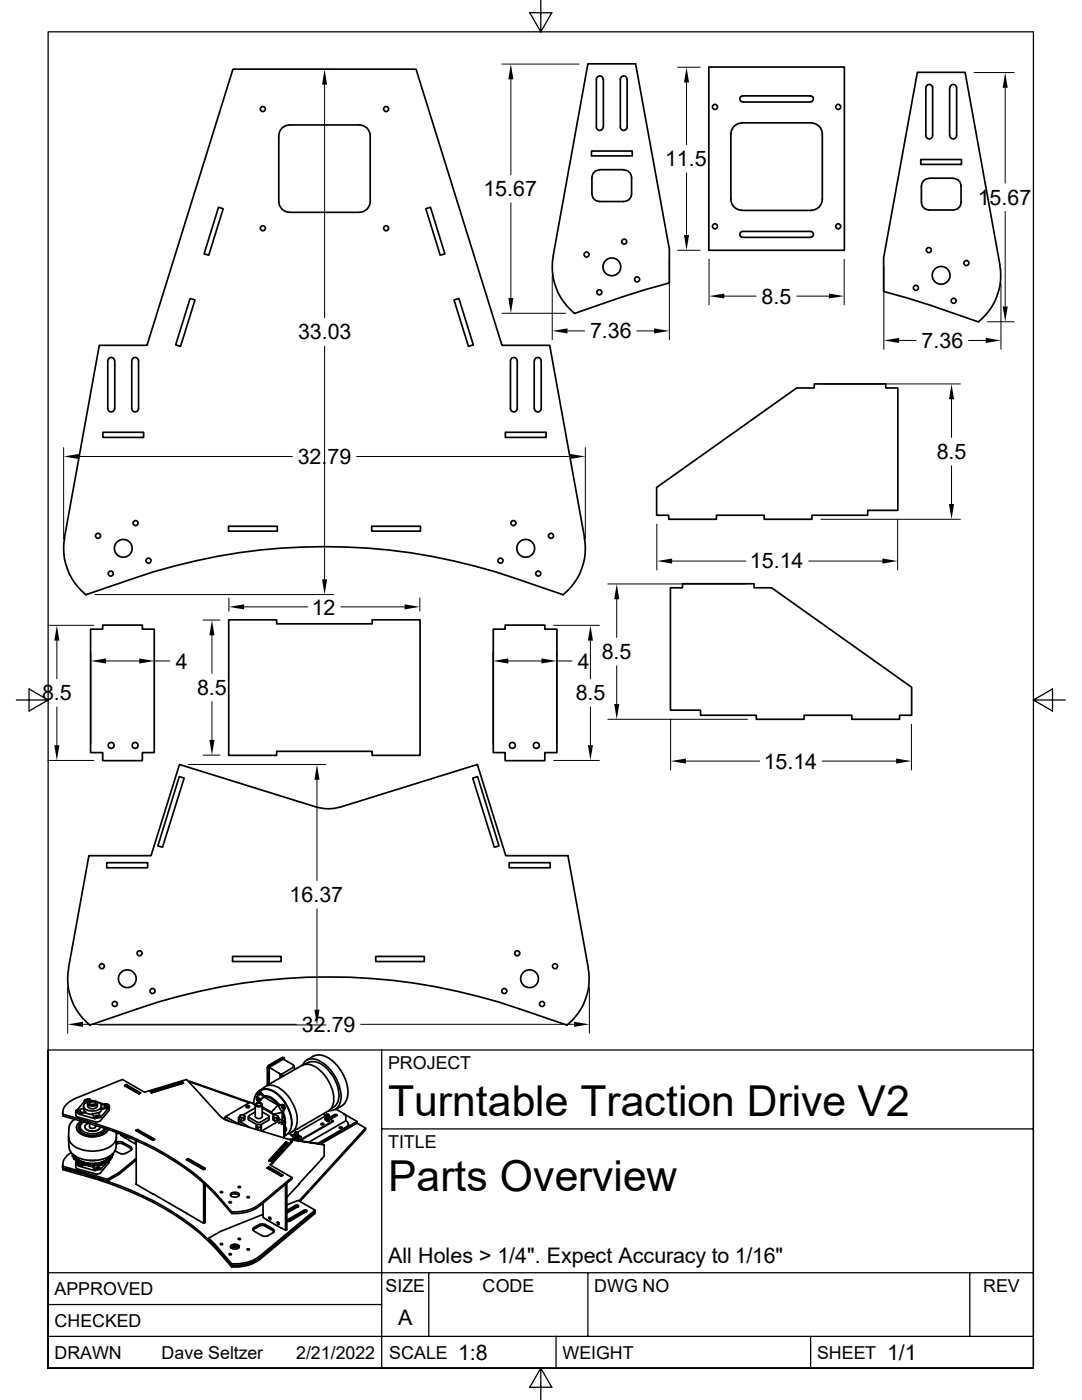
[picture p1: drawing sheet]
<svg xmlns="http://www.w3.org/2000/svg" width="216mm" height="279mm" viewBox="0 0 216 279" stroke-linecap="round" stroke-linejoin="round" font-family="sans-serif">
<g fill="none" stroke="#000" stroke-width=".34">
<path d="M119.1 15.5a.68 .68 0 0 1 .8-.3 .68 .68 0 0 1 .5 .6v9.6a.68 .68 0 0 1-.7 .6 .68 .68 0 0 1-.7-.6v-9.6zM123.9 15.5a.68 .68 0 0 1 .8-.3 .68 .68 0 0 1 .4 .6v9.6a.68 .68 0 0 1-.6 .6 .68 .68 0 0 1-.7-.6v-9.6zM141.4 13.4h27.1v36.6h-27.1zM184.9 17.1a.68 .68 0 0 1 .7-.2 .68 .68 0 0 1 .5 .6v9.6a.68 .68 0 0 1-.7 .6 .68 .68 0 0 1-.7-.6v-9.6zM189.5 17.5v9.6M189.5 17.5a.68 .68 0 0 1 .7-.7 .68 .68 0 0 1 .7 .7v9.6a.68 .68 0 0 1-.7 .6 .68 .68 0 0 1-.7-.6M56.3 25.6a2.3 2.3 0 0 1 1.5-.7h13.9a2.17 2.17 0 0 1 2.2 2.2v13.1a2.17 2.17 0 0 1-2.2 2.2h-13.9a2.17 2.17 0 0 1-2.2-2.2v-13.1a2.3 2.3 0 0 1 .7-1.5zM118 30.1h8.2v1h-8.2zM119.7 33.9a1.59 1.59 0 0 0-1.6 1.6v3.2a1.59 1.59 0 0 0 1.6 1.5h4.8a1.59 1.59 0 0 0 1.5-1.5v-3.2a1.59 1.59 0 0 0-1.5-1.6M119.7 33.9h4.8M148 24.6a2.17 2.17 0 0 0-2.2 2.2v13a2.17 2.17 0 0 0 2.2 2.2M148 24.5h13.9"/>
<path d="M148.2 20.4h13.5M161.7 20.3a.59 .59 0 0 0 .6-.6 .59 .59 0 0 0-.6-.6h-13.5a.59 .59 0 0 0-.6 .6 .59 .59 0 0 0 .6 .6M161.9 24.6a2.17 2.17 0 0 1 2.2 2.2v13a2.17 2.17 0 0 1-2.2 2.2M183.7 31.8h8.2v1h-8.2zM185.4 35.6a1.59 1.59 0 0 0-1.5 1.6v3.1a1.59 1.59 0 0 0 1.5 1.6h4.8a1.59 1.59 0 0 0 1.6-1.6v-3.1a1.59 1.59 0 0 0-1.6-1.6M185.4 35.6h4.8M37.9 59.6l1 .3-2.9 9.2-.9-.3zM43.6 41.4l.9 .3-2.8 9.2-1-.2zM85 41.7l.9-.3 2.9 9.3-1 .2zM90.6 59.9l1-.3 2.8 9.2-.9 .3zM110.4 51.1l6.9-38.4h9.5l6.8 37v6.8l-9.5 2.8-9.5 3.3M110.4 51.1a11.9 11.9 0 0 0 4.2 11.4"/>
<path d="M147.8 46.4l.4-.2h13.5a.59 .59 0 0 1 .6 .6 .59 .59 0 0 1-.6 .6h-13.5a.6 .6 0 0 1-.5-.4 .6 .6 0 0 1 .1-.6zM148 42h13.9M199.5 52.8a11.9 11.9 0 0 1-4.3 11.4M199.5 52.8l-6.9-38.4h-9.6l-6.7 37v6.8l9.5 2.8 9.5 3.3M22.9 72a.68 .68 0 0 0-.7-.7 .68 .68 0 0 0-.7 .7v9.5a.68 .68 0 0 0 .7 .7 .68 .68 0 0 0 .7-.7M22.9 72v9.5M26.4 71.6a.68 .68 0 0 1 .8-.2 .68 .68 0 0 1 .4 .6v9.5a.68 .68 0 0 1-.6 .7 .68 .68 0 0 1-.7-.7v-9.5zM102 71.6a.68 .68 0 0 1 .7-.2 .68 .68 0 0 1 .5 .6v9.5a.68 .68 0 0 1-.7 .7 .68 .68 0 0 1-.6-.7v-9.5zM106.6 72v9.5M106.6 72a.68 .68 0 0 1 .7-.7 .68 .68 0 0 1 .7 .7v9.5a.68 .68 0 0 1-.7 .7 .68 .68 0 0 1-.7-.7M20.5 86.3h8.2v1h-8.2zM100.8 86.3h8.2v1h-8.2z"/>
<path d="M131 97.3l28-19.9h3.5v-.8h14.2v.8h2.5v24.5h-6.1v.9h-11.1v.8h-9.5v-.8h-9.5v.8h-9.6v-.8h-2.4zM12.9 107.3l6.9-38.4h9.5l17.2-55.1h36.5l17.2 55.1h9.5l6.9 38.4M12.9 107.3a11.9 11.9 0 0 0 4.2 11.4M17.1 118.7l9.5-3.3a117.6 117.6 0 0 1 76.3 0l9.5 3.3M45.6 105h9.7v1h-9.7zM74.2 105h9.7v1h-9.7zM116.6 107.3a11.9 11.9 0 0 1-4.2 11.4M133.8 117.3h2.4v-.8h14.3v.8h3.5l27.9 19.9v5.5h-2.4v.9h-9.5v-.9h-9.6v.9h-9.5v-.9h-11.1v-1h-6zM18.1 125.6h2.4v-.8h7.9v.8h2.4v24.6h-2.4v1.6h-7.9v-1.6h-2.4zM45.6 123.7h9.6v.8h19.1v-.8h9.5v27h-9.5v-.8h-19.1v.8h-9.6zM98.4 125.6h2.4v-.8h7.9v.8h2.4v24.6h-2.4v1.6h-7.9v-1.6h-2.4zM35.8 155l.9 .3-4.3 13.8-.9-.3z"/>
<path d="M94.3 155.3l1-.3 4.3 13.8-1 .3zM21.3 172.2h8.2v1h-8.2zM63.2 161.1l-27.4-8.5-5.7 18.2h-12.4l-4 22.4M63.2 161.1a8.2 8.2 0 0 0 4.7 0M67.9 161.1l27.3-8.5 5.7 18.2h12.4l4.1 22.4M101.6 172.2h8.2v1h-8.2zM13.7 193.2a11.9 11.9 0 0 0 4.2 11.4M46.4 190.9h9.7v1h-9.7zM75 190.9h9.7v1h-9.7zM117.3 193.2a11.9 11.9 0 0 1-4.2 11.4l-9.5-3.3a117.5 117.5 0 0 0-76.2 0l-9.5 3.3M16.8 219.8l-1.4 1.7M17.7 219.9a1.27 1.27 0 0 1 1.7 .3 1.14 1.14 0 0 1-1.9 0z"/>
<path d="M17.8 219.4h-.7l-.3 .2M17.8 219.3l.3 .4M17.9 219.8a.38 .38 0 0 0-.4-.3 .38 .38 0 0 0-.3 .3l.2 .1M18 219.8h-.3a.86 .86 0 0 0-1 .7 .86 .86 0 0 0 .7 1 2.55 2.55 0 0 0 2.8-.5 1.1 1.1 0 0 0-1.3-1.2M18.1 219.6l.2 .1M24.9 216.7l.3-.2 2.8 1.6M24.9 216.7l2.8 1.6 .3-.1M25.2 216.5l-.4 .2 2.9 1.6 .4-.2-2.9-1.6M27.7 218.3h.1M30.1 217.8v.1M30.2 218.1l6.4-1.9-.2-.3-6.3 1.9 .1 .3M36.4 216l.2 .2-6.4 1.9"/>
<path d="M36.4 215.9l-6.4 1.9 .2 .3M36.6 216.2h.1M37.8 216.1l.3-.1-.2-.2 12 4.2M37.9 215.8l-.2 .1M38.1 216l11.6 4.1M51.1 219l.2 .5M51.3 219.5l.1 .5M51.4 218.3v.3M51.4 218l-.6 1-.1 1.4M51.4 218.7l-.3 .3M51.5 218.3l-.1-.3 .2-.2 .7 .8M51.7 217.8h.2l.6 .7"/>
<path d="M51.8 217.6a2.78 2.78 0 0 1 3.4 .6 7.8 7.8 0 0 1 3 6.4M51.9 217.6a3 3 0 0 1 4.6 .1 7.6 7.6 0 0 1 2.6 7 1.89 1.89 0 0 1-1 1.3M52 217.6l-.5 .2M52 217.6a3.4 3.4 0 0 1 4 1.4 7.5 7.5 0 0 1 2.1 6.1 2.25 2.25 0 0 1-1 1.4M52.4 218.6l.2 .2M52.5 218.5l.2 .2a3.4 3.4 0 0 1 2.9 1.6M52.6 218.8a3.6 3.6 0 0 1 2.9 1.7M52.7 218.9l-1.1 1.2M53.6 212.7l-.3 .2v3.7M53.7 213v3.4M56.1 214.3v.7M56.1 214.3v.1"/>
<path d="M56.1 214.3l-.2 .1v.7M56.3 211.1h.2M56.3 211l-2.7 1.6M56.5 211l.2 .1M56.7 211.5v-.3h-.2l-2.8 1.6-.2 .2v3.5M58.4 212.9l.1 .1M58.7 212.8v.3M58.7 212.8l-.2-.3-2-1.1-2.8 1.6 2 1.2 .1 .2M58.7 212.8l-.2 .1M59 213.3l-.5-.3-2.4 1.4 .5 .3M60.3 212.6a3.1 3.1 0 0 1 3.5 1 8.2 8.2 0 0 1 2.8 6.3 2.33 2.33 0 0 1-1.1 1.8l-7.2 4.2M60.3 212.6l-7.3 4.2"/>
<path d="M60.3 212.6a2.32 2.32 0 0 1 3.7-.7 8.6 8.6 0 0 1 4 7.5 2.24 2.24 0 0 1-2.4 2.3M61.2 211.5l1.7-.9 .9-.1 .7 .2 1.8 .9 .9 .9 .9 1.2 1.1 2.5 .2 1.3v1.2l-.2 .7-.5 .9-1.8 1.1M61.7 212a3.8 3.8 0 0 1 4.1 1.9 6.8 6.8 0 0 1 1.7 5.9 3.5 3.5 0 0 1-1.8 1.8M61.7 212l-1.2 .5M12.5 222v.3M12.5 232.4v.6M12.5 232.7l.1 .4M12.5 233.1a73.8 73.8 0 0 1 22.2 8.9 42.7 42.7 0 0 1 11.5 10.6v.3a49.1 49.1 0 0 0-21.9-15.8 93.9 93.9 0 0 0-11.8-3.7zM12.5 233l.1 .4M12.5 222.4a73.8 73.8 0 0 1 22.2 8.9 42.7 42.7 0 0 1 11.5 10.6v.2a49.1 49.1 0 0 0-21.9-15.7 118.3 118.3 0 0 0-11.8-3.7zM12.5 222.3l.1 .4M12.6 222.4a2.59 2.59 0 0 1 1.5-2.7l1-.5 9.3-3.8 4.4 2.6 8.5-2.6 6.6 7.4"/>
<path d="M13.7 227.1l.1 1.9 .4 1 .5 .5 1.1 .6 2.2 .5 2.3-.2 1.1-.4 .8-.5 .4-.3 .5-.8 .1-2.3M13.7 226.9a3.1 3.1 0 0 0 2.8 2.6 6.9 6.9 0 0 0 6-1.1 1.96 1.96 0 0 0 .7-1.5M14.2 230a2.77 2.77 0 0 0-1.6 2.8M14.4 230.3l.2 .1M14.5 230.6h.1M14.5 230.5v.3h.1M14.5 230.5v.1M14.5 230.8h.1M14.6 230.5h-.1M14.6 230.6h.1M14.6 230.8h.1M14.7 230.8l.2 .1"/>
<path d="M14.7 231v.1M14.7 231.2v.1M14.7 231.3l.5 .1M14.7 231.1v.2M14.8 230.5l-.1 .1M14.9 230.9l.1-.1 .2 .2M14.9 230.9l-.2 .3M14.9 223.4l-.5 .3-.6 .9-.1 2.3M14.9 230.7h.1M15.1 232.2v.7l.1 .2 .3 .2M15.1 231.4l.1 .1M15.1 231.6l.1 .1"/>
<path d="M15.1 221.8v.7l.1 .3 .3 .1M15.2 231l.1 .2M15.2 231.4l-.1 .2M15.2 231l-.5 .1M15.3 231.2l.2 .2M15.3 231.2l-.1 .2M15.5 231.4l-.4 .1v.2h.4M15.5 232.5h.2M15.5 231.4h.1M15.5 231.7h.1M15.5 221.7h.6a.3 .3 0 0 1-.3 .3 .3 .3 0 0 1-.3-.3zM15.5 231.4l.2 .1"/>
<path d="M15.5 231.7l-.1 .2M15.6 231.8l-.1 .3a.3 .3 0 0 0 .3 .2 .3 .3 0 0 0 .3-.2M15.6 231.8l-.5 .3 .1 .2 .3 .2M15.6 231.8h.1M15.6 232h.1M15.7 231.7l-.1 .1M15.7 222.3l3.3 1M15.7 231.7h.1M15.7 231.5v.2M15.8 231.5l.2 .2M15.8 232.1h.1M15.8 232.1h.2"/>
<path d="M16 224.8v1M16 231.7l-.4 .2v.2h.2M16.1 232.1h.2M16.1 231.7l.2 .1v.4M16.2 223.7a1.35 1.35 0 0 0-.9 1.3 1.35 1.35 0 0 0 .8 1.3 4.5 4.5 0 0 0 5.3-.6l.2-.3M16.3 232.1v.3M16.3 232.1v.1M16.3 232.3v.1M16.3 232.2v.2M16.3 231.8l.4 .1M16.6 223.9a1.23 1.23 0 0 0-.9 1.2 1.23 1.23 0 0 0 1.1 1.2 4 4 0 0 0 4.3-.7l.1-.3M16.6 231.9l-.3 .3"/>
<path d="M16.6 232.3l-.3 .1M16.6 231.9h.1M16.6 232.3h.1M16.7 221.2l.1 .4 .3 .3M16.7 221.2l-1.5 .3a.39 .39 0 0 0 0 .5 .39 .39 0 0 0 .5 .2l1.4-.3M16.7 232.3l.2 .1M16.7 231.9l.2 .1M16.7 220.7v.5M16.7 223.9a.99 .99 0 0 0-.7 .9 .99 .99 0 0 0 .6 1 3.5 3.5 0 0 0 4.1-.4l.2-.3M16.8 232.3l-1.1 .2v.2M17 232.5l-1.3 .2 3.3 .9M17 232.6v-.6l.4 .1-.3 .3v.2"/>
<path d="M17 232.2v.2M17 232.4h.1M17 232.3l.1 .1M17 232.5l.1 .1M17.1 222l.6 .3 .8 .1M17.1 222l-1.4 .3v-.1M17.1 221.9v.1M17.1 220l-.3-.4 .2 .5M17.2 232.5l1.3 .3M17.4 232.5l-.3 .1M17.4 232.5h.3M17.4 232.1l.3 .1"/>
<path d="M17.5 220.2a.94 .94 0 0 0 .4 1 .94 .94 0 0 0 1 0l.5-.3v-.7M17.6 224.1a.79 .79 0 0 0-.7 .9 .79 .79 0 0 0 .8 .7 1.91 1.91 0 0 0 2.2-.7l.1-.1M17.7 232.5v.1M17.8 231.6h1.3M17.8 232.5h.1M17.8 232.7h.1M17.9 224.2v.7a.63 .63 0 0 0 .7 .3 .63 .63 0 0 0 .4-.6M17.9 220.1l.6-.2 .4 .1 .1 .2a.69 .69 0 0 1-1.1 0zM18.1 232.2l-.2 .5 .2-.1M18.1 232.6h.3M18.1 232.2h-.4v.5M18.1 232.2h.3"/>
<path d="M18.5 232.6h.1M18.5 232.7l.5 .9zM18.5 222.2l.6 .9M18.5 222.4l.5 .9v-.2M18.5 222.2v.2M18.6 232.5h.1M18.6 232.7h.1M18.8 220.5h.1M18.8 220.4l-.8 .1M18.8 232.7h.1M18.8 232.2h-.3l.1 .5-.1-.1M18.8 232.2v.5"/>
<path d="M18.8 232.6v.1M18.8 232.6h.1M18.9 232.2h.3M19 233.5h.1M19 224.6v.1M19.1 233h.6a.3 .3 0 0 1-.3 .3 .3 .3 0 0 1-.3-.3zM19.1 222.7h.6a.3 .3 0 0 1-.3 .2 .3 .3 0 0 1-.3-.2zM19.2 232.5l-.4 .1M19.2 232.5l-.3 .1M19.2 232.5l.3 .2v-.2l-.3-.3 .4-.1v.5M19.5 232.4h.1M19.5 232.6h.1"/>
<path d="M19.6 222l-1.1 .2M19.6 232.3v.3M19.6 232.5v.1M19.9 220.1l1 .3M19.9 232.4l-.3 .1M19.9 232l-.3 .1M19.9 232l.3 .3M20.1 233.3l-.7 .2h-.3M20.1 222.8l-.3 .3h-.7M20.2 220.5l1.1-.2a.39 .39 0 0 1 .4 .2 .39 .39 0 0 1 0 .4M20.2 226.3h.1M20.2 220.7v.7"/>
<path d="M20.2 221.4l-.1 .4-.5 .4M20.2 221.2l1.5-.3v.2l-1.5 .3M20.2 232.3v.2h-.6M20.2 232.2h.1M20.2 232.5h.1M20.3 226.1l.1 .1M20.3 226.2l-.1-.1-.1 .3M20.3 231.9l-.4 .1M20.3 232.2l.1 .3M20.4 226.2l-.2-.1-.1 .3M20.6 231.9h-.3v.4M20.8 220.6h.6a.3 .3 0 0 1-.3 .3 .3 .3 0 0 1-.3-.3z"/>
<path d="M20.9 231.6l-.3 .2 .4 .2v.2h-.6M20.9 231.7l.1 .3M20.9 231.7h.1M21 232h.1M21 225.2v.6M21 232v.2M21.1 231.6l-.2 .1M21.3 231.9l-1.2 1.5-.5-.9M21.3 231.9h-.3M21.4 231.4l-.3 .1 .4 .2v.2h-.2M21.4 231.4l.1 .2M21.4 231.4l.2-.2 .4 .1v.2h-.2"/>
<path d="M21.5 231.6l.1 .3M21.6 231.5l-.1 .1M21.6 231.5h.2M21.6 231.5v.1M21.7 221.1l-1.6 1.9-.5-1M21.8 231.5v.4l-1.8 2.2-.2 .1-.5 .1-3.8-1M21.8 220.7v.9l-1.9 2.2-.6 .1-3.8-1M21.9 230.8h.1M21.9 230.8l-.1 .2M21.9 230.7v.1M21.9 230.8h.4v.3h-.4M22 231.1l-.2-.1-.3 .2"/>
<path d="M22 231.1l.1 .3M22 231.2v.1M22 231.4v.1M22.1 230.6l.1 .1M22.2 230.7l.2 .3M22.4 230.3h.1M22.4 230.5h.1M22.5 230.3v.2l-.3 .2M22.9 229.7l1 .5M23.2 228l.5-.2 .8 .2 1.7 1 .1 .2-.2 .3M23.2 226v.9M23.4 228.3l.3-.1 .8 .1"/>
<path d="M23.4 228.3l-.2 .1M23.6 226.1l-.4 .2M23.7 234.4l-2.3 1.3v-.3M23.9 230.2l.4 .1 .7-.1M24.1 226.3v.3l.8 .5M24.5 228.3l1.7 .9M24.9 227l2.3 1.4M25.4 226.9l.2 .2 .1-.1M26.1 229.3l.2 .1M26.2 229.6l-1.2 .6M27.1 227.6l-.1 .2 .2 .2M27.2 236.3l3.4 2"/>
<path d="M27.2 231.2l-3.5 2.8-2.3 1.4-8.9-2.7v.4l8.9 2.6M27.2 231.5l-3.5 2.9v-.4M27.2 225.6l3.3 1.9 .3-.1M27.2 225.6l.2-.1 3.4 1.9M27.2 225.6h.1M27.2 227.6v8.7M27.4 225.4l-.3 .2 3.4 2 .4-.2-3.5-1.9M30.5 238.3l6.8 3.8M30.5 227.5v.1M37.3 231.4l3.3 2 .3-.2M37.3 231.5l.2-.2 3.4 1.9M37.5 231.2l3.5 2-.4 .2-3.4-2 .3-.1"/>
<path d="M40.6 233.4h.1M40.6 236.1v8M40.9 233.2v.1M40.9 236.3v7.7M44 222.8l.7 .5 .9 .4-.8-.5v.2M45 222.8l-.2 .4M45.6 223.7l12.7 3.9v.3l-4.2 4.6M46 238.6a1.23 1.23 0 0 1 1.7 0M46.1 238.1a1.13 1.13 0 0 1 1.7 .3 1.03 1.03 0 0 1-1.8 0zM47.6 223.7v.5l.7 .3M47.8 222.9l-.2 .2v.6l2.2 1.3M47.8 222.8l.4 .3"/>
<path d="M48.7 223.6v-.6l-.5 .1v.6M48.7 223l.2-.3v.6l-.2 .3M48.9 222.7l-.4-.2h-.5l-.2 .3v.6l.4 .3 .5-.1M49.1 220.8l.1 .2 .2 .1 .3-.2M49.2 220.7l.2-.1 .3 .2-.3 .1h-.2zM49.5 222.8v.6M49.6 223.4l1.7 1.1M49.7 222.7l-.1 .1 .1 .2 1.8 1h.3l1.8-1 .1-.2-.1-.1M49.8 220.8v.1M50.2 220.1l.1 .1M50.9 221.1l-2.4 1.4M50.9 221.9l-1.2 .7"/>
<path d="M50.9 222.8v-2.2l-.9-.6-5 2.8 2.6 1.5M51.2 220.3a.52 .52 0 0 1 .5-.2 .52 .52 0 0 1 .4 .4 .52 .52 0 0 1-.5 .2 .52 .52 0 0 1-.4-.4zM51.2 225.4h-.1v-.7l.4 .3v.5M51.3 220.1l.5-.7 .9-.5 2.8 1.7 .8 1.4v1.6M51.4 220.1h.1M51.5 225l.5-.1v.6M51.8 220.1h.1M51.9 220.1l.2 .1a.36 .36 0 0 1 0 .6l-.7 .1a.43 .43 0 0 1-.4-.5l.4-.2M51.9 220.1l.1 .1h-.1M52 224.9l.2-.3-.2 .9-.4 .1M52.2 224.6l-.4-.2-.5 .1-.2 .2M52.3 221l1.5 1"/>
<path d="M52.3 220.9l1.8 1.1 .3 .3M52.3 221.1l2.5 1.4M52.3 221.9l1.3 .7M52.3 220.5v2.3a.79 .79 0 0 1-1.3 0M53.3 233.1h.1M53.6 232.9l-.3 .2M53.6 232.9l2.9 1.6-.4 .2-2.8-1.6M53.7 231.6l.4 .2M53.7 231.6l3.3-3.6h.4l-3.3 3.7M53.7 222.8v.6l-.1 .2-1.6 .9M53.9 222l.1 .1M54.4 222.8l.4 .3v.6"/>
<path d="M54.8 223.1l.5-.1v.6M55.5 220.6l-1.4 1.4M55.5 222.9l.2 .2v.6l-3.5 2M55.5 222.7l-.4-.2h-.5l-.2 .9 .4 .3 .5-.1 .2-.9-.2 .3M55.5 220.4l.3 .2M55.7 220.3l.2 .2 .4-.1M55.7 223.3l.7 .4-.7 .5v-.5M55.8 220.6h.4a.6 .6 0 0 1 .4 .8M56.2 224.1h.3l-.2 .3-.2-.1zM56.3 222l-1.7 .4M56.3 220.5l.4 .2 .2 .4-.1 .2M56.3 222l.4 1.4v1.3"/>
<path d="M56.4 234.6l-.3 .1M56.4 234.5l-2.8-1.6-.3 .2 2.8 1.6M56.4 221.7v.3M56.4 223.7l.2 .2v3.2M56.5 221.9l.4 1.4v1.2M56.6 221.6v.3M56.6 225.3l.2 .3-.2 .2M56.6 226.4v.3M56.7 221.4l-.3 .3M56.7 226v.3M56.7 224.7l.2 .4M56.8 226.3l.1 .2-.1 .2"/>
<path d="M56.8 225.1h.1M56.8 220.5h.1M56.9 225.2l.1 .4-.3 .4M56.9 221.3l-.3 .3M56.9 224.6l.1 .4M56.9 225.9v.3M57 225h.1M57 236.3v9.2M57 225.1l.1 .5-.2 .3M57 227.9l-3.4 3.7 .5 .2 3.3-3.8h-.4M57.1 226.5l-.5 .3M57.2 236.1v9.3l-.2 .1-.9-.4"/>
<path d="M57.4 228v.1M57.8 226.1l.4 .6M57.8 226.1l.4 .5 .5 .3M57.8 227.4l.4 .1M57.8 227.4l6.9 1.1-6.5-1M58.1 226l-.7 .3M58.3 227.6l-4.5 4.9 4.5 2.5M58.5 227l.3 .4h.6M58.5 226.9a.51 .51 0 0 0 .3 .5 .51 .51 0 0 0 .6-.1M58.5 227.2l-.4 .2M58.6 227.3l-.3 .2M58.7 226.8v.2l.2 .2 .1-.3"/>
<path d="M58.7 226.8h.1M58.8 226.6l-.1 .2M58.8 226.6l.1 .2M58.8 226.8l.2 .1M58.9 226.3l.1 .1 .4-.1M58.9 226.4l-.1 .2M58.9 226.5l-.1 .1M58.9 226.2l-.7 .4M58.9 227.4l-.1 .1M58.9 226.1h.1M58.9 226.4h.1M58.9 226.2h.1"/>
<path d="M58.9 226.3h.1M58.9 226.5h.1M59 226v.1M59 226v.1v-.1M59 226.2h.3M59 226h.1M59 227.2h.2l.6 .4M59 226h.3l-.2 .1zM59.1 226.7h.1M59.1 226.6h.1M59.1 226.5h.1M59.1 226.4h.1z"/>
<path d="M59.1 226.3h.1M59.3 226l.1 .1a.22 .22 0 0 1-.3 .1 .22 .22 0 0 1-.2-.2h.1M59.3 226h.1M59.4 226.5h.1M59.4 226a.22 .22 0 0 1-.2 .3 .22 .22 0 0 1-.3-.2M59.4 226.5a.23 .23 0 0 1 .1 .3 .23 .23 0 0 1-.4 .1l-.2-.1M59.4 226.1a.24 .24 0 0 1-.2 .3 .24 .24 0 0 1-.3-.2M59.4 226.3a.24 .24 0 0 1-.2 .2 .24 .24 0 0 1-.3-.2M59.4 226.4a.24 .24 0 0 1-.2 .2 .24 .24 0 0 1-.3-.2M59.4 226.5a.24 .24 0 0 1-.2 .2 .24 .24 0 0 1-.3-.2M59.4 226.6a.24 .24 0 0 1-.2 .2 .24 .24 0 0 1-.3-.2M59.4 226.6l-.1 .2h-.3v-.1"/>
<path d="M59.4 226.5l-.1 .2h-.3v-.1M59.4 226.5l-.3 .2-.2-.2M59.4 226.4l-.2 .2-.3-.2M59.4 226.3l-.1 .2-.4-.1M59.4 226.2l-.2 .2-.3-.2M59.4 226.1l-.1 .2-.4-.2M59.4 226.2h.1M59.4 226.1h.1M59.4 226.3h.1M59.4 226.4h.1M59.4 226.6h.1M59.4 226.5l-.1 .1h-.3l-.1-.1"/>
<path d="M59.4 226.5l.2 .1M59.5 226.9v.3h-.1M59.5 226.9h-.5M59.5 227.1v.1M59.6 226.8l.1 .3M59.6 226.6v.4l.3 .1 .2-.2-.2-.2-.3 .1M59.6 226.6l-.1 .3M59.7 236.2l-2.5 2.7M59.8 226.9h.1M59.8 227v.1M59.9 226.9h-.1M61.9 233.8l-2.2 2.5"/>
<path d="M64.1 224.2h.2l.3 .1-.3 .2-.2-.1zM64.1 231.3l-2.2 2.5M64.4 224.3l-.3 .1M64.4 224.2l-.3 .3M64.6 222.3l.3 .5M64.7 228.5v2.3l-.6 .6M64.9 223.2v.3M64.9 223.2l.3 .2M64.9 222.8l.2 .1M64.9 222.8l-5.6 3.2M64.9 223v.2M65.1 222.8a.28 .28 0 0 0 .2 .2 .28 .28 0 0 0 .3-.2"/>
<path d="M65.1 222.9l-.2 .1M65.1 222.9l.1 .2h.2l.2-.2M65.2 222.5h.1M65.2 222.4v.1M65.2 222.4h.1M65.2 223.4l-.1 .2M65.2 222.4l.3 .1h-.2zM65.2 223.1h.2M65.2 223h.2M65.2 222.9h.2M65.2 222.8h.2M65.2 222.8h.2z"/>
<path d="M65.4 222.6h-.2M65.5 222.4a.18 .18 0 0 1-.2 .2 .18 .18 0 0 1-.1-.2M65.5 222.4a.22 .22 0 0 1-.1 .3 .22 .22 0 0 1-.3-.2M65.5 222.9h.1M65.6 222.9h.1M65.6 222.9l.1 .1a.37 .37 0 0 1-.4 .3 .37 .37 0 0 1-.4-.2M65.6 222.7a.29 .29 0 0 1-.5 0 .26 .26 0 0 0 .2 .2 .26 .26 0 0 0 .3-.2M65.6 223l-.2 .1h-.3l.4 .1 .1-.2M65.6 223.1l-.2 .1-.3-.1M65.6 222.9a.29 .29 0 0 1-.5 0l-.2 .2M65.6 222.8l-.2 .1-.3-.1M65.6 222.6l-.1 .2-.4-.2"/>
<path d="M65.6 222.5l-.2 .2-.3-.1M65.6 222.6l-.2 .2h-.2l-.1-.1M65.6 222.8l-.2 .2h-.2l-.1-.2M65.6 222.9a.24 .24 0 0 1-.2 .2 .24 .24 0 0 1-.3-.1M65.6 222.6a.29 .29 0 0 1-.5 0M65.6 222.5h.1M65.6 222.7h.1M65.6 222.8h.1M65.6 223h.1M65.6 223.1h.1M65.6 222.9l.2 .2M65.7 223.3v.3h-.5"/>
<path d="M65.7 223.3l-.5 .1M65.7 223.6l-.5 .1M65.7 223.5v.1M65.7 223.6v.1l-.2 .1h-.3v-.2M65.8 223.3l.7 .4M65.8 223.1l.2 .3M65.8 223.1v.3M65.8 223.1l-.1 .2M65.9 223.1l.3 .2M65.9 223.2l.1 .1M66.5 223.7v.1l-6.7 3.9M66.5 223.7l-6.7 3.8"/>
<path d="M66.7 222.6l.2 .2M66.8 222.5l-1 .6M66.8 222.4l-1 .6M66.8 222.6h.4l-1.2 .8M66.8 222.5h.5l-.1 .1M67.1 221.4l1.8 1M67.7 225l.3-.1 .3 .1-.3 .2-.3-.1zM67.7 225.1h.5M67.8 225.2h.4M68.6 222.4l.4 .2M69 222.5l2.2 1.3v.4l-7.2 4.1M69 223.7l.5 .5-.1 .5"/>
<path d="M69 222.6v1.1M69 223.7l-7.4 4.3M69.4 224.7l-6 3.5M69.5 224.4l-.1 .5M71.2 224.2l1.7 .9-13.2 14.5M71.2 223.8l-7.6 4.5 5.8-3.4v-.2M72.9 225.1v.4l-13 14.3M37.3 242.1l3.3 2 .3-.2M37.3 242.1v.1M41.7 247.1v.3l4.5 5.2v-.4M46 249a1.23 1.23 0 0 1 1.7 0M46.1 248.5a1.13 1.13 0 0 1 1.7 .3 1.03 1.03 0 0 1-1.8 0z"/>
<path d="M46.2 249.1l.7-.2 .6 .2M50.6 245.3l1.3-.7h.6l2.1 1.1M50.6 245l-.2 .3 .2 .3M50.6 245.4l-.1 .1M50.6 245.7l1.7 .9M51.7 251.1a8.1 8.1 0 0 1-5.5 1.5M51.7 251.4a8.1 8.1 0 0 1-5.5 1.5M51.7 250.7a8.1 8.1 0 0 1-5.5 1.5M51.7 240.7a8.1 8.1 0 0 1-5.5 1.5M51.7 240.4a8.1 8.1 0 0 1-5.5 1.5M51.8 244.4l.3-.1 .8 .1M51.8 240.4l6.5-5.4v.3l-6.5 5.4"/>
<path d="M51.8 244.3l-1.2 .7M52.3 246.6l.4 .1 .7-.1M52.5 242.4l-8.5 3.3-2.3 1.4 4.5 5.1M52.5 240.1v2.9l.8 .5M52.9 244.3l1.7 1M53.3 243.5l2.9 1.6M53.3 243.4v.1M53.7 242.9l.4 .3-.1 .2h-.2zM53.9 243l.1 .2M54.5 245.4l.2 .3-.2 .3M54.5 245.7l.2 .1M54.6 246l-1.2 .6"/>
<path d="M55.3 243.9l.4 .3v.2l-.2-.1zM55.6 244l.1 .1M57.2 240.5l2.3-.9 3.4 1.9-11.1 9.2M59 240.9h.5M59 240.8l-1.8 1.1M59.5 240.8l-2.3 1.3M59.5 240.8v-.3h-.5l-1.8 1.1M60.7 241.5h.3l.3 .1-3.5 2.1h-.5M60.7 241.9h.4M60.7 241.5l-3.4 2M60.7 241.8l-3.3 2M62.9 241.5v.3l-11.1 9.3 11.1-9.3v.3l-11.1 9.3"/>
<circle cx="52.5" cy="21.7" r=".5"/>
<circle cx="77.1" cy="21.7" r=".5"/>
<circle cx="142.7" cy="21.3" r=".5"/>
<circle cx="167.3" cy="21.3" r=".5"/>
<circle cx="52.5" cy="45.5" r=".5"/>
<circle cx="77.1" cy="45.5" r=".5"/>
<circle cx="117.1" cy="50.8" r=".5"/>
<circle cx="119.6" cy="58.3" r=".5"/>
<circle cx="122.1" cy="53.3" r="1.78"/>
<circle cx="124.6" cy="48.2" r=".5"/>
<circle cx="127.1" cy="55.7" r=".5"/>
<circle cx="142.7" cy="45.2" r=".5"/>
<circle cx="167.3" cy="45.2" r=".5"/>
<circle cx="182.8" cy="57.4" r=".5"/>
<circle cx="185.3" cy="49.9" r=".5"/>
<circle cx="187.8" cy="54.9" r="1.78"/>
<circle cx="192.8" cy="52.5" r=".5"/>
<circle cx="190.3" cy="60" r=".5"/>
<circle cx="19.6" cy="106.9" r=".5"/>
<circle cx="22.1" cy="114.5" r=".5"/>
<circle cx="24.6" cy="109.4" r="1.78"/>
<circle cx="27.1" cy="104.4" r=".5"/>
<circle cx="29.6" cy="111.9" r=".5"/>
<circle cx="99.9" cy="111.9" r=".5"/>
<circle cx="102.5" cy="104.4" r=".5"/>
<circle cx="104.9" cy="109.4" r="1.78"/>
<circle cx="107.4" cy="114.5" r=".5"/>
<circle cx="109.9" cy="106.9" r=".5"/>
<circle cx="22.2" cy="148.8" r=".59"/>
<circle cx="27" cy="148.8" r=".59"/>
<circle cx="102.2" cy="148.8" r=".59"/>
<circle cx="107" cy="148.8" r=".59"/>
<circle cx="20.3" cy="192.8" r=".5"/>
<circle cx="25.4" cy="195.3" r="1.78"/>
<circle cx="27.9" cy="190.2" r=".5"/>
<circle cx="30.4" cy="197.8" r=".5"/>
<circle cx="100.6" cy="197.8" r=".5"/>
<circle cx="103.2" cy="190.2" r=".5"/>
<circle cx="105.7" cy="195.3" r="1.78"/>
<circle cx="110.8" cy="192.8" r=".5"/>
<circle cx="22.9" cy="200.3" r=".5"/>
<circle cx="51.5" cy="219.2" r=".25"/>
<circle cx="51.8" cy="218.3" r=".25"/>
<circle cx="108.2" cy="200.3" r=".5"/>
<circle cx="44.2" cy="237.9" r=".21"/>
<circle cx="45.9" cy="239.9" r=".21"/>
<circle cx="47.7" cy="236.9" r=".21"/>
<circle cx="49.5" cy="238.9" r=".21"/>
<circle cx="56.4" cy="221" r=".25"/>
<circle cx="44.2" cy="248.3" r=".21"/>
<circle cx="45.9" cy="250.3" r=".21"/>
<circle cx="47.7" cy="247.3" r=".21"/>
<circle cx="49.5" cy="249.3" r=".21"/>
</g>
<g fill="#000">
<circle cx="21.5" cy="231.6" r=".17"/>
<circle cx="21.5" cy="231.9" r=".17"/>
<circle cx="22.3" cy="230.8" r=".17"/>
<circle cx="22.3" cy="231" r=".17"/>
<circle cx="51.4" cy="220" r=".17"/>
<circle cx="52" cy="224.5" r=".17"/>
<circle cx="57.2" cy="221" r=".17"/>
<circle cx="59.8" cy="227.1" r=".17"/>
</g>
<g fill="none" stroke="#000" stroke-width=".25">
<path d="M107.9 0v6.4l-2.2-3.9h4.4l-2.2 3.9M3.3 139.7h6.3l-3.8-2.2v4.4l3.8-2.2M206.2 139.7l3.8 2.2v-4.4l-3.8 2.2h6.4M76.2 209.5v63.5M76.2 225.3h130M9.6 254h196.6M85.6 254v12.7M117.3 254v12.7M193.5 254v12.7M9.6 273v-266.6h196.6v266.6M9.6 273v-63.5h196.6v63.5M9.6 273h196.6"/>
<path d="M9.6 266.7h196.6M9.6 260.3h66.6M107.9 273l2.2 3.9h-4.4l2.2-3.9v6.4M111 266.7v6.3M161.8 266.7v6.3"/>
</g>
<g fill="none" stroke="#000" stroke-width=".2">
<path d="M48.3 13.8h18.2M64.8 16.9v46.5M100.2 12.8h15.3M101.9 15.8v19M135.2 13.4h4.5M137 16.5v12.4M194.4 14.5h8M200.6 17.5v19M137 34.5v12.4M101.9 40.5v19M110.2 55v12.8M133.6 51.5v16.3"/>
<path d="M135.2 50h4.5M141.5 51.7v9.1M144.5 59.1h6.4M159 59.1h6.4M168.4 51.7v9.1M176.4 53.2v16.5M199.7 56.7v13M200.6 42.2v19M64.8 69.1v46.5M100.2 62.5h12.7M113.2 66h3.4M127.1 66h3.4"/>
<path d="M164.3 76.6h27.3M179.4 67.9h3.4M189.9 79.7v7.6M193.3 67.9h3.4M197.1 64.2h5.3M12.7 89.3v18.3M15.7 91.1h42.6M71.2 91.1h42.5M116.8 89.3v18.3M189.9 93v7.6M18.9 118.7h47.6M45.7 119.3v2.7"/>
<path d="M83.8 119.3v2.7M121.3 116.5h27.4M123.1 119.6v7.6M131.1 104.6v9.1M134.1 112h14.7M161.4 112h14.7M163.8 103.6h27.8M179.1 103.6v10.1M9.6 124.8h9.1M11.3 127.8v7.7M18.1 130.1v18.3M21.2 131.9h6.6"/>
<path d="M30.8 130.1v18.3M30.8 131.9h3.1M40.5 123.7h3.4M42.3 126.8v7.6M48.7 121.1h12.7M68 121.1h12.7M98.4 130.1v18.3M101.4 131.9h6.6M110.5 124.8h9.1M111.1 131.9h3M111.1 130.1v18.3M117.8 127.8v7.7"/>
<path d="M123.1 132.9v7.6M9.6 151.8h9.1M11.3 141.1v7.6M37.6 152.6h27.4M40.5 150.7h3.4M42.3 140v7.7M63.2 155.6v20.1M110.5 151.8h9.1M117.8 141.1v7.6M121.3 143.6h27.8M133.8 143.5v10.2M136.9 151.9h14.7"/>
<path d="M164.1 151.9h14.7M181.9 144.5v9.2M13.5 197.1v9.1M63.2 181.4v20.1M117.6 197.1v9.1M16.6 204.4h42.5M19.7 204.6h45.3M72 204.4h42.6"/>
</g>
<g fill="#000">
<path d="M64.8 13.8l.5 3.1h-1zM101.9 12.8l.5 3h-1zM137 13.4l.5 3.1h-1zM200.6 14.5l.5 3h-1zM101.4 59.5h1l-.5 3zM136.5 46.9h1l-.5 3.1zM141.5 59.1l3-.5v1zM165.4 58.6l3 .5-3 .5zM110.2 66l3-.5v1zM130.5 65.5l3.1 .5-3.1 .5zM176.4 67.9l3-.5v1.1zM189.9 76.6l.5 3.1h-1z"/>
<path d="M196.7 67.4l3 .5-3 .6zM200.1 61.2h1l-.5 3zM12.7 91.1l3-.5v1zM113.7 90.6l3.1 .5-3.1 .5zM64.3 115.6h1l-.5 3.1zM123.1 116.5l.5 3.1h-1zM131.1 112l3-.5v1zM176.1 111.5l3 .5-3 .5zM189.4 100.6h1l-.5 3zM11.3 124.8l.6 3h-1.1zM18.1 131.9l3.1-.5v1zM27.8 131.4l3 .5-3 .5z"/>
<path d="M42.3 123.7l.5 3.1h-1zM45.7 121.1l3-.5v1zM80.7 120.6l3.1 .5-3.1 .5zM98.4 131.9l3-.5v1zM108 131.4l3.1 .5-3.1 .5zM117.8 124.8l.5 3h-1zM10.8 148.7h1.1l-.6 3.1zM41.8 147.7h1l-.5 3zM63.2 152.6l.6 3h-1.1zM117.3 148.7h1l-.5 3.1zM122.6 140.5h1l-.5 3.1zM133.8 151.9l3.1-.5v1z"/>
<path d="M178.8 151.4l3.1 .5-3.1 .5zM13.5 204.4l3.1-.5v1zM62.7 201.5h1.1l-.6 3.1zM114.6 203.9l3 .5-3 .5z"/>
</g>
<g font-size="8.5">
<text x="77.4" y="222.8">Turntable Traction Drive V2</text>
<text x="77.4" y="237.7">Parts Overview</text>
</g>
<g font-size="4.3">
<text x="132.7" y="33.2">11.5</text>
<text x="96.5" y="39.2">15.67</text>
<text x="195.1" y="40.9">15.67</text>
<text x="152" y="60.6">8.5</text>
<text x="59.5" y="67.7">33.03</text>
<text x="117.7" y="67.5">7.36</text>
<text x="183.9" y="69.5">7.36</text>
<text x="59.4" y="92.6">32.79</text>
<text x="186.9" y="91.6">8.5</text>
<text x="149.6" y="113.5">15.14</text>
<text x="62.2" y="122.6">12</text>
<text x="120.1" y="131.5">8.5</text>
<text x="35.1" y="133.4">4</text>
<text x="115.3" y="133.4">4</text>
<text x="8.4" y="139.8">8.5</text>
<text x="39.3" y="138.7">8.5</text>
<text x="114.9" y="139.8">8.5</text>
<text x="152.4" y="153.4">15.14</text>
<text x="57.8" y="180.1">16.37</text>
<text x="60.2" y="205.9">32.79</text>
<text x="77.4" y="252">All Holes &gt; 1/4&quot;. Expect Accuracy to 1/16&quot;</text>
<text x="79.5" y="264.5">A</text>
<text x="91.4" y="271.4">1:8</text>
<text x="177" y="271.4">1/1</text>
</g>
<g font-size="3.6">
<text x="77.4" y="213.4">PROJECT</text>
<text x="77.4" y="229.1">TITLE</text>
<text x="76.9" y="257.8">SIZE</text>
<text x="96.3" y="257.8">CODE</text>
<text x="118.6" y="257.8">DWG NO</text>
<text x="196.2" y="257.8">REV</text>
<text x="10.9" y="258.4">APPROVED</text>
<text x="10.9" y="264.8">CHECKED</text>
<text x="10.9" y="271.1">DRAWN</text>
<text x="32.2" y="271.1">Dave Seltzer</text>
<text x="59.1" y="271.1">2/21/2022</text>
<text x="77.7" y="271.1">SCALE</text>
<text x="112.2" y="271.1">WEIGHT</text>
<text x="163" y="271.1">SHEET</text>
</g>
</svg>
